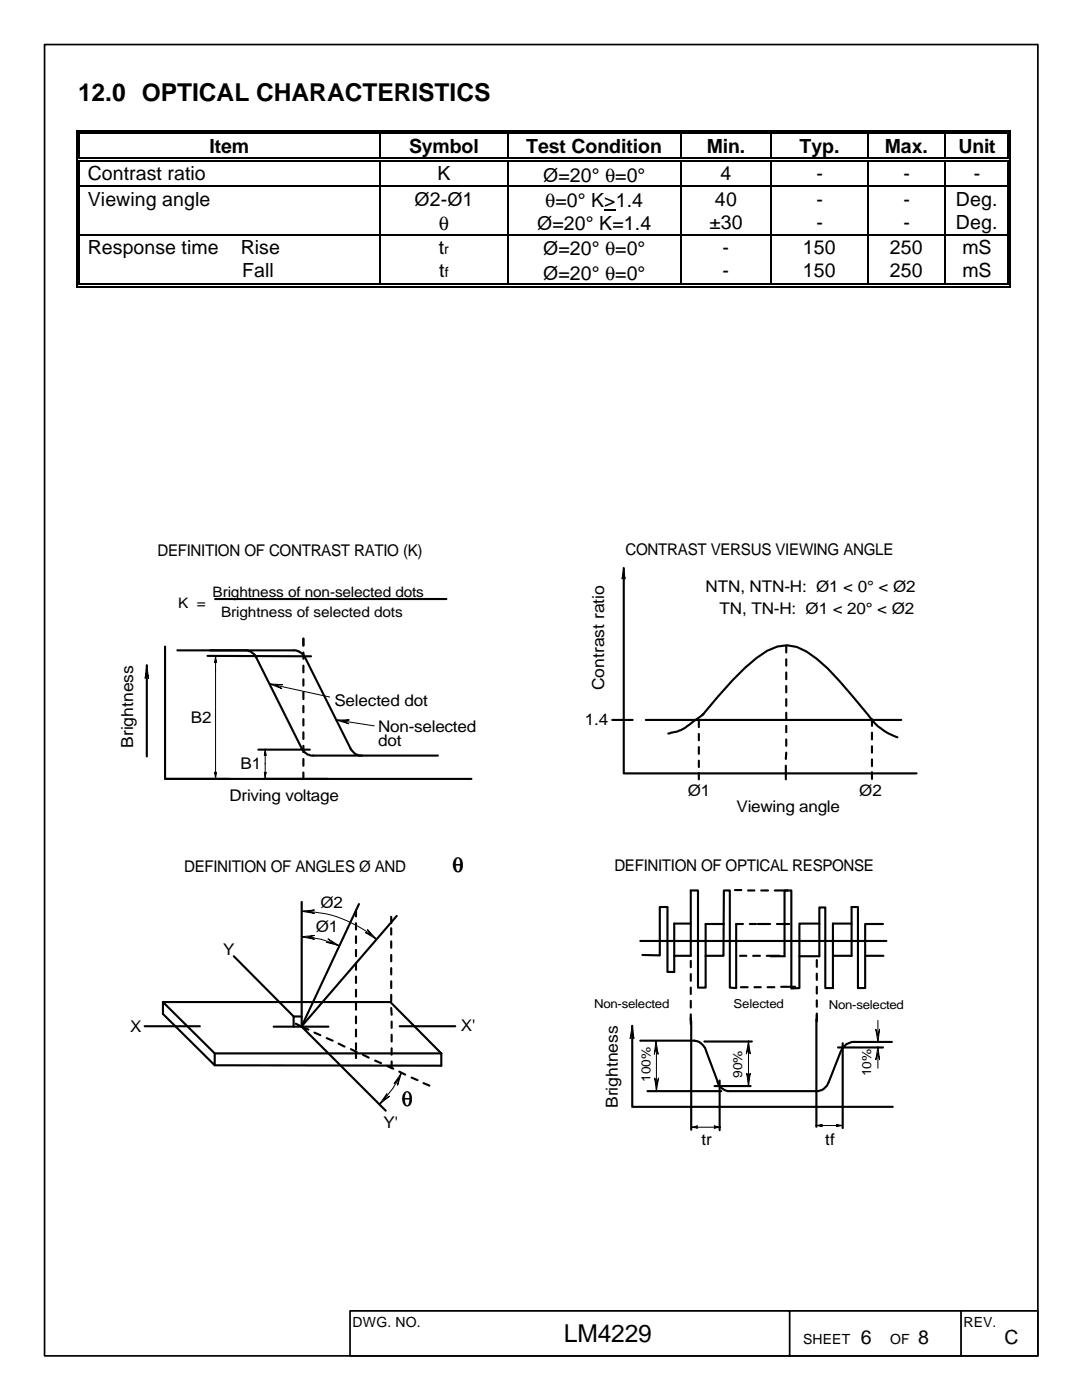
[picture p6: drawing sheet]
<svg xmlns="http://www.w3.org/2000/svg" width="216mm" height="279mm" viewBox="0 0 216 279" stroke-linecap="round" stroke-linejoin="round" font-family="sans-serif">
<path d="M8.9 8.9h198.2v261.7h-198.2z" fill="#fff" stroke="#000" stroke-width=".34"/>
<path d="M69.8 261.6h122" fill="none" stroke="#000" stroke-width=".34"/>
<g fill="#fff" stroke="#000" stroke-width=".34">
<path d="M86.4 262.9h58.5v6.4h-58.5z"/>
<path d="M157.5 261.6h34.4v9h-34.4z"/>
<path d="M69.8 261.6h87.8v9h-87.8z"/>
</g>
<path d="M86.4 262.9h69.8v6.3h-69.8z" fill="#fff"/>
<path d="M191.8 261.6h15.2" fill="none" stroke="#000" stroke-width=".34"/>
<path d="M191.8 261.6h15.3v9h-15.3z" fill="#fff" stroke="#000" stroke-width=".34"/>
<g fill="#fff">
<path d="M198.6 264.2h6.4v5.7h-6.4z"/>
<path d="M15.2 15.2h185.5v73.7h-185.5z"/>
</g>
<g fill="#000">
<path d="M15.2 26h.2v.8h-.2zM15.2 26h.7v.2h-.7zM15.2 31.5h.2v.8h-.2zM15.2 37.1h.2v.2h-.2zM15.7 26.5h.2v.3h-.2zM15.7 31.5h.2v.3h-.2zM15.7 32h.2v.3h-.2zM15.7 37.1h.2v.2h-.2zM75.8 26h.7v.2h-.7zM75.8 26.5h.7v.3h-.7zM75.8 31.5h.7v.3h-.7zM75.8 32h.7v.3h-.7z"/>
<path d="M75.8 37.1h.2v.2h-.2zM101.2 26h.7v.2h-.7zM101.2 26.5h.7v.3h-.7zM101.2 31.5h.7v.3h-.7zM101.2 32h.7v.3h-.7zM101.2 37.1h.2v.2h-.2zM135.7 26h.8v.2h-.8zM135.7 26.5h.8v.3h-.8zM135.7 31.5h.8v.3h-.8zM135.7 32h.8v.3h-.8zM135.7 37.1h.3v.2h-.3zM153.8 26h.7v.2h-.7z"/>
<path d="M153.8 26.5h.7v.3h-.7zM153.8 31.5h.7v.3h-.7zM153.8 32h.7v.3h-.7zM153.8 37.1h.2v.2h-.2zM173.1 26h.7v.2h-.7zM173.1 26.5h.7v.3h-.7zM173.1 31.5h.7v.3h-.7zM173.1 32h.7v.3h-.7zM173.1 37.1h.2v.2h-.2zM188.5 26h.7v.2h-.7zM188.5 26.5h.7v.3h-.7zM188.5 31.5h.7v.3h-.7z"/>
<path d="M188.5 32h.7v.3h-.7zM188.5 37.1h.2v.2h-.2zM200.9 26h.8v.2h-.8zM200.9 26.5h.3v.3h-.3zM200.9 31.5h.3v.3h-.3zM200.9 32h.3v.3h-.3zM200.9 37.1h.3v.2h-.3zM201.4 26h.3v.8h-.3zM201.4 31.5h.3v.8h-.3zM201.4 37.1h.3v.2h-.3zM15.2 46.7h.2v.3h-.2zM15.2 56.6h.2v.8h-.2z"/>
<path d="M15.2 57.2h.7v.2h-.7zM15.7 46.7h.2v.3h-.2zM15.7 56.6h.2v.3h-.2zM75.8 46.7h.2v.3h-.2zM75.8 56.6h.7v.3h-.7zM75.8 57.2h.7v.2h-.7zM101.2 46.7h.2v.3h-.2zM101.2 56.6h.7v.3h-.7zM101.2 57.2h.7v.2h-.7zM135.7 46.7h.3v.3h-.3zM135.7 56.6h.8v.3h-.8zM135.7 57.2h.8v.2h-.8z"/>
<path d="M153.8 46.7h.2v.3h-.2zM153.8 56.6h.7v.3h-.7zM153.8 57.2h.7v.2h-.7zM173.1 46.7h.2v.3h-.2zM173.1 56.6h.7v.3h-.7zM173.1 57.2h.7v.2h-.7zM188.5 46.7h.2v.3h-.2zM188.5 56.6h.7v.3h-.7zM188.5 57.2h.7v.2h-.7zM200.9 46.7h.3v.3h-.3zM200.9 57.2h.8v.2h-.8zM200.9 56.6h.3v.3h-.3z"/>
<path d="M201.4 46.7h.3v.3h-.3zM201.4 56.6h.3v.8h-.3z"/>
</g>
<g fill="none" stroke="#000" stroke-width=".25">
<path d="M15.3 26.8v4.7M15.3 32.3v4.8M15.3 37.3v9.4M15.8 26.8v4.7M15.8 32.3v4.8M15.8 37.3v9.4M15.9 26.1h59.9M15.9 26.6h59.9M15.9 31.6h59.9M15.9 32.1h59.9M15.9 37.2h59.9M75.9 26.8v4.7"/>
<path d="M75.9 32.3v4.8M75.9 37.3v9.4M76 37.2h25.2M76.5 26.1h24.7M76.5 26.6h24.7M76.5 31.6h24.7M76.5 32.1h24.7M101.3 26.8v4.7M101.3 32.3v4.8M101.3 37.3v9.4M101.4 37.2h34.3M101.9 26.1h33.8"/>
<path d="M101.9 26.6h33.8M101.9 31.6h33.8M101.9 32.1h33.8M135.8 26.8v4.7M135.8 32.3v4.8M135.8 37.3v9.4M136 37.2h17.8M136.5 26.1h17.3M136.5 26.6h17.3M136.5 31.6h17.3M136.5 32.1h17.3M153.9 26.8v4.7"/>
<path d="M153.9 32.3v4.8M153.9 37.3v9.4M154 37.2h19.1M154.5 26.1h18.6M154.5 26.6h18.6M154.5 31.6h18.6M154.5 32.1h18.6M173.2 26.8v4.7M173.2 32.3v4.8M173.2 37.3v9.4M173.3 37.2h15.2M173.8 26.1h14.7"/>
<path d="M173.8 26.6h14.7M173.8 31.6h14.7M173.8 32.1h14.7M188.6 26.8v4.7M188.6 32.3v4.8M188.6 37.3v9.4M188.7 37.2h12.2M189.2 26.1h11.7M189.2 26.6h11.7M189.2 31.6h11.7M189.2 32.1h11.7M201 26.8v4.7"/>
<path d="M201 32.3v4.8M201 37.3v9.4M201.5 26.8v4.7M201.5 32.3v4.8M201.5 37.3v9.4M15.3 47v9.6M15.8 47v9.6M15.9 46.9h59.9M15.9 56.8h59.9M15.9 57.3h59.9M75.9 47v9.6M76 46.9h25.2"/>
<path d="M76.5 56.8h24.7M76.5 57.3h24.7M101.3 47v9.6M101.4 46.9h34.3M101.9 56.8h33.8M101.9 57.3h33.8M120.6 41.9h2.2M135.8 47v9.6M136 46.9h17.8M136.5 56.8h17.3M136.5 57.3h17.3M153.9 47v9.6"/>
<path d="M154 46.9h19.1M154.5 56.8h18.6M154.5 57.3h18.6M173.2 47v9.6M173.3 46.9h15.2M173.8 56.8h14.7M173.8 57.3h14.7M188.6 47v9.6M188.7 46.9h12.2M189.2 56.8h11.7M189.2 57.3h11.7M201 47v9.6"/>
<path d="M201.5 47v9.6"/>
</g>
<g fill="#fff">
<path d="M182.9 264.2h5.1v5h-5.1z"/>
<path d="M171.4 264.2h5.1v5h-5.1z"/>
</g>
<g fill="none" stroke="#000" stroke-width=".42">
<path d="M42.9 119.5h46.2M124.5 114.6v39.7h58.4M124.5 113.4v2.2M29.3 132.8v18.2M32.9 129v26.4h61.2M35.4 129.8h23.2a2.78 2.78 0 0 1 2.3 1.4l9 18.2a2.33 2.33 0 0 0 2.4 1.4M41.4 130.9l20.7 .1M49.1 129.8a2.31 2.31 0 0 1 2 1.4l9.3 18.5 .4 .4a1.98 1.98 0 0 0 1.7 .7h24.9M60.5 127.4v1.5M60.5 130.2v1.3M60.5 132.8v1.4M60.5 135.6v1.2"/>
<path d="M60.5 138.2v1.3M156.9 128.9v1.3M156.9 131.6v1.2M156.9 134.2v1.4M156.9 136.9v1.3M156.9 139.5v1.4M32.9 155.4h13M51.6 149.6h10.2M52.5 155.4h12.9M60.5 140.9v1.3M60.5 143.5v1.3M60.5 146.1v1.4"/>
<path d="M60.5 148.8v1.3M60.5 151.5v1.3M60.5 154.2v1.2M122.2 143.7h4M128.9 143.7h50.9M139.4 143.8v1.3M139.4 146.5v1.2M139.4 149.1v1.4M139.4 151.8v1.3M139.4 154.3v1.2M140.1 142.7a73 73 0 0 1 10.9-11.4l2.1-1.4a7.1 7.1 0 0 1 7.9 .1l2 1.5a83.2 83.2 0 0 1 11 12.2M140.4 142.5l-1.6 1.2a8.8 8.8 0 0 1-4.9 2.5l-.6 .2"/>
<path d="M156.8 152.8v1.4M156.8 154.3v1.2M156.9 142.2v1.3M156.9 144.9v1.2M156.9 147.6v1.2M156.9 150.2l-.1 1.3M173.9 143.5a10.6 10.6 0 0 0 5.2 3.7M174 143.6v1.3M174 146.2v1.4M174 148.9v1.3M174 151.6v1.3M174 154.1v1.3"/>
<path d="M146.6 177.6h1.3M149.3 177.7h1.2M151.9 177.7h1.3M154.6 177.7h2.5M32.5 200l10.3 10.2v2.4M32.5 200h45.4l10.2 10.2M32.5 200v2.4l10.3 10.2 45.3 .1v-2.5M46.7 190.8l11.9 12.1M60.2 180v24.9M71 181.6v1.3M71 184.2v1.3M71 186.9v1.3"/>
<path d="M71 189.6v1.2M71 192.2v1.3M71 194.9v1.3M71 197.5v1.4M71.6 180.4l-11.4 24.4 19-22M78.1 183v1.2M78.1 185.3v1.2M78.1 187.9v1.2M78.1 190.6v1.3M78.1 193.2v1.3M78.1 195.8v1.4M78.1 198.5v1.3"/>
<path d="M127.8 187.8h49.1M133.2 181.1v12.9h1.3v-9.7h3.3M133.2 181h-1.5v9.7l-3.5-.1M137.8 191.8v1.2M137.8 194.4v1.3M137.8 197.1v1.3M137.8 199.7v1.4M144.4 184.4h-3.6v12.7h-1.5v-19.4h-1.5v13.1h-3.3M147.7 190.8h1.2M147.8 197h1.4M148.3 184.4h-1.4v12.8l-1.3-.1v-19.4h-1.2v13.1h-3.6M149.6 184.4h1.3"/>
<path d="M150.3 190.8h1.3M150.5 197h1.3M151.2 184.4h2.5M153 190.8h2.6M153.2 197h1.3M153.8 190.8h1.3M155 184.4h2.5M155.9 196.9h1.2M157.3 196.9h1.4M163 191.6v1.4M163 194.3v1.3M163 196.9v1.4"/>
<path d="M163 199.6v1.3M163.5 184.3h-4v12.9l-1.6 .1v-19.6h-1.4v13.1h-1.2M169.9 184.3h-3.7v12.9h-1.5v-16.1h-1.2v9.7h-4M172.7 190.8h3.6M176.2 184.4h-3.6v12.8h-1.4v-16.2h-1.3v9.8h-3.7M28.9 204.8h11M42.8 210.2h45.3M54.6 204.9h10.9M59 204.3l1.2 .6M60.2 202.9h-1.6v2M60.2 204.9l16.8 16.8M60.4 205l1.2 .5"/>
<path d="M62.7 206.1l1.2 .5M65.2 207.2l1.2 .5M67.6 208.3l1.1 .6M70 209.4l1.2 .6M71 200.2v1.3M71 202.9v1.3M71 205.5v1.3M71 208.2v1.3M71 209.9v1.3M72.4 210.5l1.2 .6M74.8 211.7l1.2 .5M77.3 212.8l1.2 .5"/>
<path d="M78.1 201.2v1.3M78.1 203.9v1.2M78.1 206.5v1.4M78.1 209.2v1.3M78.1 211.8v1.4M79.7 213.9l1.2 .6M79.8 204.8h11M82.1 215.1l1.2 .5M84.5 216.2l1.2 .5M126.2 204.7v16.2h51.9M127.8 207.7h10.8a2.67 2.67 0 0 1 2.2 1.8l.1 .1M129.2 217.8h14.7"/>
<path d="M137.8 202.4v2M137.9 203.8v21.7M140.5 207.9h9.5M140.9 209.7l2.4 6.5M142.6 216.7h7.2M143.6 215.6v10M162.9 203.5v21.4M163 202.3v1.6M167.2 209h9M168.1 208.2v16.9M170.4 207.9h7.6M170.5 207.9l-.9 .2a2.97 2.97 0 0 0-1.5 1.1l-2.8 6.9a2.28 2.28 0 0 1-1.4 1.5l-.6 .2h-17.6a2.69 2.69 0 0 1-2.4-1.6l-.1-.3"/>
</g>
<g fill="none" stroke="#000" stroke-width=".2">
<path d="M124.5 113.4l.2 2.1-.2-1.1-.4 1.1zM29.3 132.8l.3 2.6-.3-1.4-.3 1.4zM43 133.3v22.1M43 131l.2 1.2-.2-.5-.2 .5zM43 131v2.9M53.8 136.5l2.6 .2h-1.4l1.2 .7zM53.8 136.5l12 2.6M42.8 154.1l.2 .6 .2-.6-.2 1.3zM52.7 154.1l.2 .6 .2-.6-.2 1.3zM52.9 149.5l.2 1.3-.2-.7-.2 .7zM52.9 149.5v3M52.9 152.3v3.1"/>
<path d="M67.1 143.7h2.6l-1.4 .1 1.3 .6zM67.1 143.7l7.6 1.2M60.2 181.9a22.4 22.4 0 0 1 14.9 5.6M60.2 181.9l2.5-.3-1.2 .3 1.2 .4zM60.2 181.9h1.2M60.2 186.9l2.5-.2-1.2 .3 1.2 .5zM60.2 186.9l.4 .1M60.2 186.9l2.3 .2 .5 .2a11.3 11.3 0 0 1 4.1 1.3l.5 .1M65.4 187.4l2.2 1.3-2.5-.7 1.4 .2zM67.1 188.6l.5 .1M73.3 185.5l1.8 2-2.2-1.4 1.2 .5zM74.8 187.1l.3 .4"/>
<path d="M76.1 220l-.4 .4M77.2 218.3l-.6 1.2 1.1-.7-2 1.6zM80.1 214.1l-.8 2.5 .3-1.4-.9 1zM80.1 214.1l-.2 .4M80.1 214.1l-.1 .1a20.7 20.7 0 0 1-4.3 6.2M126.2 204.7l.3 2.6-.3-1.3-.5 1.3zM130.6 215.1l.4 1.3 .4-1.3-.4 2.6zM130.9 207.8l.4 2.6-.4-1.3-.3 1.3zM130.9 207.8v1.4M131 208.9v8.8M149 214.2l.4 1.3 .3-1.3-.3 2.6zM149.4 215.4v1.4"/>
<path d="M149.4 207.8l.3 2.5-.3-1.3-.5 1.3zM149.4 207.8v7.9M174.8 205.4l.4 1.3 .3-1.3-.3 2.5zM175.2 203.6v4.3M175.2 209l.3 2.5-.3-1.3-.4 1.3zM175.2 209v4.2M137.9 225l1.3-.3-.6 .3 .6 .1zM137.9 225h4.8M142.5 224.7l1.3 .3-1.3 .1 .7-.1zM142.7 224.9l1.1 .1M162.8 224.6l1.3-.1-.6 .1 .6 .2zM162.8 224.6h1.2"/>
<path d="M163.2 224.6h4.9M166.9 224.5l1.2 .1-1.2 .2 .6-.2z"/>
</g>
<g font-size="4.9">
<text x="15.6" y="20.2">12.0 OPTICAL CHARACTERISTICS</text>
<text x="112.5" y="267.9">LM4229</text>
</g>
<g font-size="4.2">
<text x="90.3" y="174">θ</text>
<text x="80.2" y="220.6">θ</text>
</g>
<g font-size="3.9">
<text x="17.5" y="36">Contrast ratio</text>
<text x="41.8" y="30.6">Item</text>
<text x="81.6" y="30.6">Symbol</text>
<text x="87.3" y="36">K</text>
<text x="105" y="30.6">Test Condition</text>
<text x="141.1" y="30.6">Min.</text>
<text x="143.8" y="36">4</text>
<text x="159.5" y="30.6">Typ.</text>
<text x="162.9" y="36">-</text>
<text x="176.5" y="30.6">Max.</text>
<text x="180.3" y="36">-</text>
<text x="191.3" y="30.6">Unit</text>
<text x="194.3" y="36">-</text>
<text x="17.5" y="41.1">Viewing angle</text>
<text x="82.7" y="41.1">Ø2-Ø1</text>
<text x="108.4" y="36.2">Ø=20° θ=0°</text>
<text x="108.8" y="41.3">θ=0° K&gt;1.4</text>
<text x="142.7" y="41.1">40</text>
<text x="162.9" y="41.1">-</text>
<text x="180.3" y="41.1">-</text>
<text x="190.8" y="41.1">Deg.</text>
<text x="87.5" y="45.9">θ</text>
<text x="107.2" y="45.9">Ø=20° K=1.4</text>
<text x="141.6" y="45.6">±30</text>
<text x="162.9" y="45.6">-</text>
<text x="180.3" y="45.6">-</text>
<text x="190.8" y="45.6">Deg.</text>
<text x="17.5" y="50.7">Response time</text>
<text x="48" y="50.7">Rise</text>
<text x="87.5" y="50.7">t</text>
<text x="108.4" y="51">Ø=20° θ=0°</text>
<text x="144.2" y="50.7">-</text>
<text x="160.2" y="50.7">150</text>
<text x="177.5" y="50.7">250</text>
<text x="192" y="50.7">mS</text>
<text x="48.3" y="55.3">Fall</text>
<text x="87.6" y="55.3">t</text>
<text x="108.4" y="55.8">Ø=20° θ=0°</text>
<text x="144.2" y="55.3">-</text>
<text x="160.2" y="55.3">150</text>
<text x="177.5" y="55.3">250</text>
<text x="192" y="55.3">mS</text>
<text x="171.8" y="268.2">6</text>
<text x="183.2" y="268.2">8</text>
<text x="200.4" y="268.3">C</text>
</g>
<g font-size="3.3">
<text x="120.6" y="137.8" transform="rotate(-90 120.6 137.8)">Contrast ratio</text>
<text x="26.6" y="149.3" transform="rotate(-90 26.6 149.3)">Brightness</text>
<text x="123.3" y="221.1" transform="rotate(-90 123.3 221.1)">Brightness</text>
</g>
<g font-size="3.2">
<text x="31.4" y="111">DEFINITION OF CONTRAST RATIO (K)</text>
<text x="124.8" y="110.7">CONTRAST VERSUS VIEWING ANGLE</text>
<text x="140.8" y="118.2">NTN, NTN-H: Ø1 &lt; 0° &lt; Ø2</text>
<text x="143.6" y="122.6">TN, TN-H: Ø1 &lt; 20° &lt; Ø2</text>
<text x="66.7" y="140.8">Selected dot</text>
<text x="38.1" y="144.3">B2</text>
<text x="75.4" y="146">Non-selected</text>
<text x="75.4" y="148.9">dot</text>
<text x="116.7" y="144.8">1.4</text>
<text x="48" y="153.5">B1</text>
<text x="45.8" y="159.9">Driving voltage</text>
<text x="137.2" y="158.9">Ø1</text>
<text x="171.4" y="158.8">Ø2</text>
<text x="147" y="162.1">Viewing angle</text>
<text x="36.7" y="174">DEFINITION OF ANGLES Ø AND</text>
<text x="122.6" y="173.7">DEFINITION OF OPTICAL RESPONSE</text>
<text x="63.9" y="181.3">Ø2</text>
<text x="44.5" y="190.7">Y</text>
<text x="63" y="186.1">Ø1</text>
<text x="26" y="206">X</text>
<text x="91.9" y="205.8">X'</text>
<text x="76.5" y="225.1">Y'</text>
<text x="140" y="228.4">tr</text>
<text x="164.7" y="228.5">tf</text>
</g>
<g font-size="2.9">
<text x="42.4" y="119.1">Brightness of non-selected dots</text>
<text x="35.6" y="121.2">K =</text>
<text x="44.1" y="123.2">Brightness of selected dots</text>
</g>
<g font-size="2.8">
<text x="88.6" y="50.7">r</text>
<text x="88.7" y="55.3">f</text>
<text x="70.4" y="264.8">DWG. NO.</text>
<text x="160.3" y="268.1">SHEET</text>
<text x="177.6" y="268.1">OF</text>
<text x="192.3" y="264.8">REV.</text>
</g>
<g font-size="2.5">
<text x="118.5" y="201.3">Non-selected</text>
<text x="146.4" y="201.3">Selected</text>
<text x="165.4" y="201.3">Non-selected</text>
<text x="129.8" y="215.9" transform="rotate(-90 129.8 215.9)">100%</text>
<text x="148.1" y="215.1" transform="rotate(-90 148.1 215.1)">90%</text>
<text x="173.8" y="214.8" transform="rotate(-90 173.8 214.8)">10%</text>
</g>
</svg>
